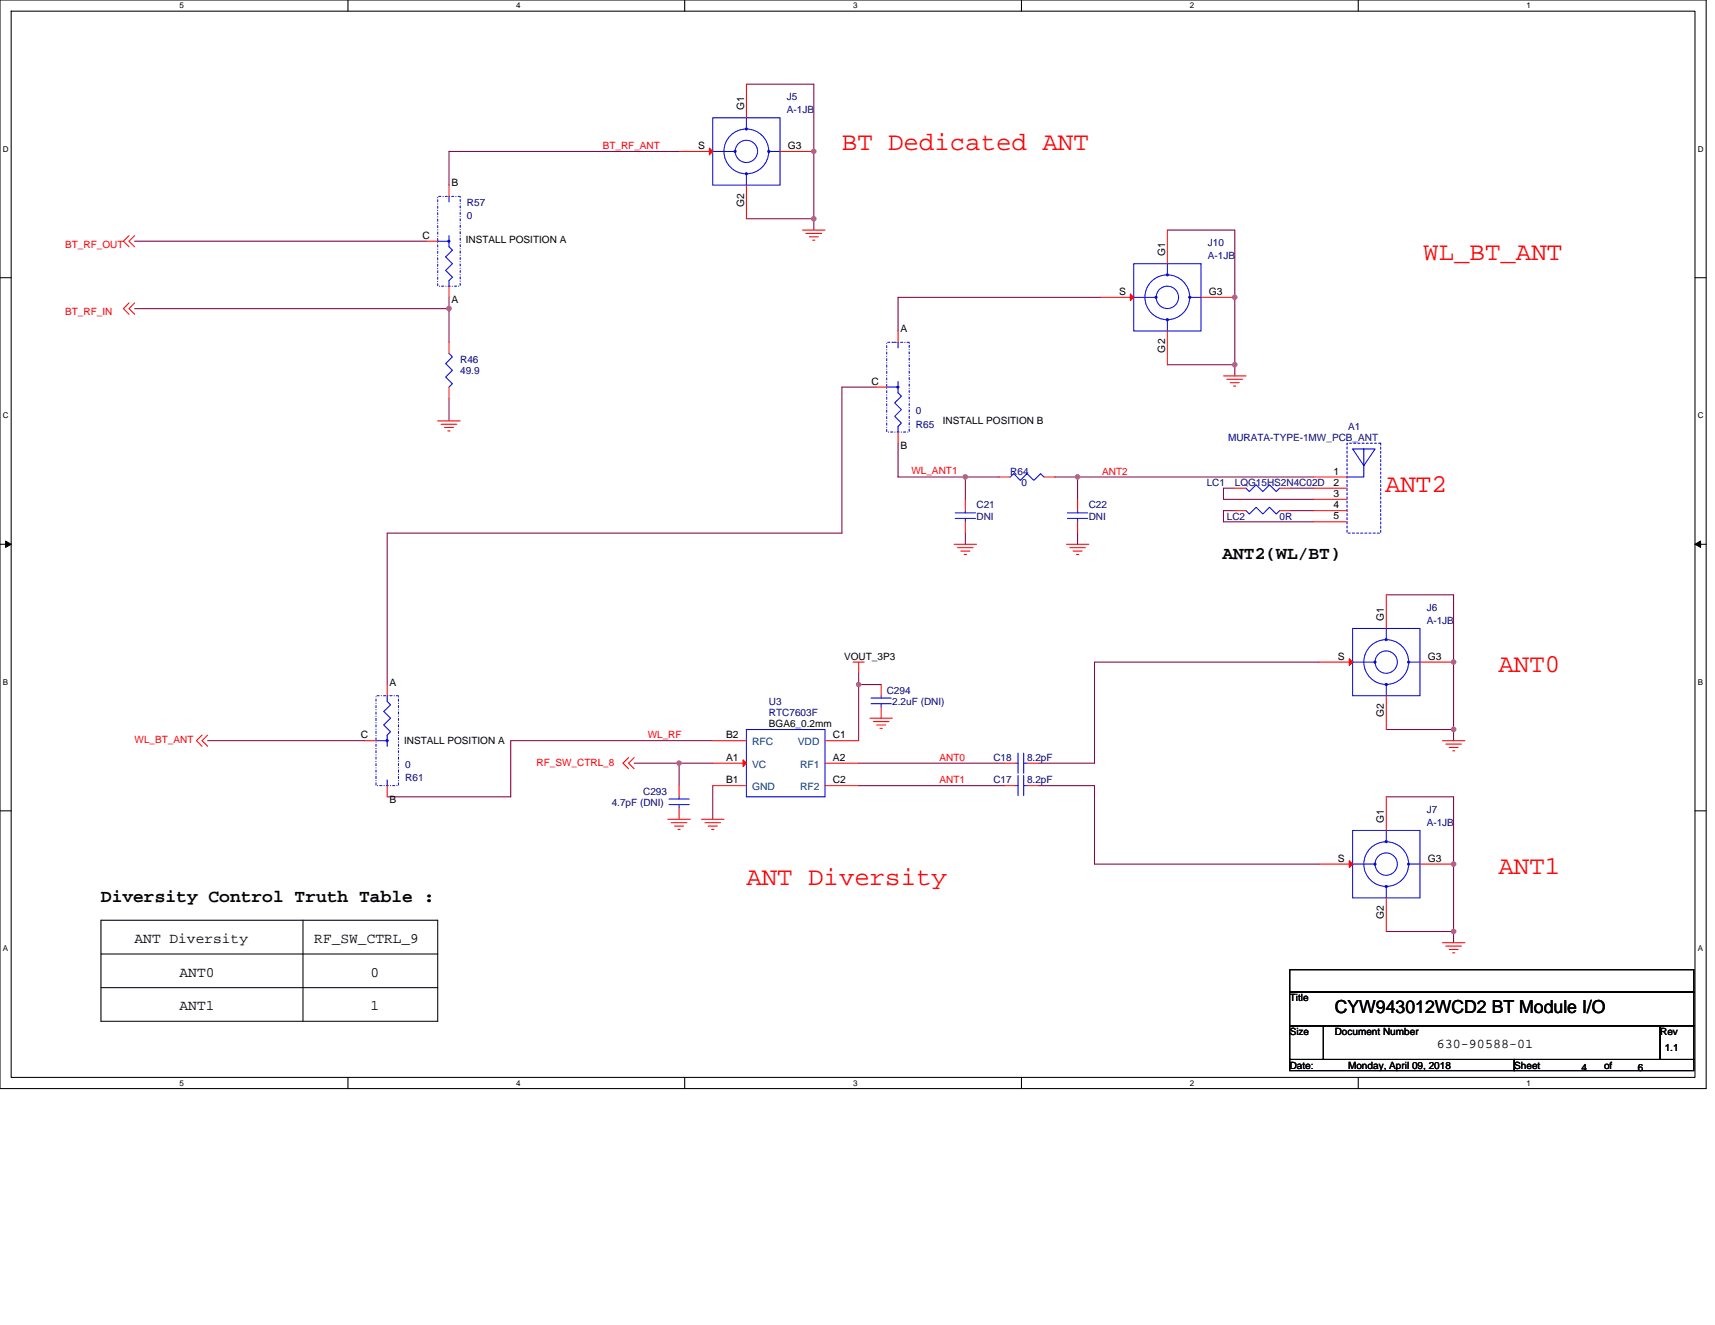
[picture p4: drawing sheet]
<svg xmlns="http://www.w3.org/2000/svg" width="279mm" height="216mm" viewBox="0 0 279 216" stroke-linecap="round" stroke-linejoin="round" font-family="sans-serif">
<path d="M0 0h278v177.4h-278zM1.8 1.8h274.3v173.8h-274.3z" fill="none" stroke="#000" stroke-width=".17"/>
<g fill="#fff">
<path d="M29.3 .2h.7v1.5h-.7z"/>
<path d="M29.3 175.7h.7v1.5h-.7z"/>
</g>
<path d="M56.7 0v1.8M56.7 175.6v1.8" fill="none" stroke="#000" stroke-width=".17"/>
<g fill="#fff">
<path d="M84.1 .2h.7v1.5h-.7z"/>
<path d="M84.1 175.7h.7v1.5h-.7z"/>
</g>
<path d="M111.5 0v1.8M111.5 175.6v1.8" fill="none" stroke="#000" stroke-width=".17"/>
<g fill="#fff">
<path d="M139 .2h.7v1.5h-.7z"/>
<path d="M139 175.7h.7v1.5h-.7z"/>
</g>
<path d="M166.4 0v1.8M166.4 175.6v1.8" fill="none" stroke="#000" stroke-width=".17"/>
<g fill="#fff">
<path d="M193.8 .2h.8v1.5h-.8z"/>
<path d="M193.8 175.7h.8v1.5h-.8z"/>
</g>
<path d="M221.3 0v1.8M221.3 175.6v1.8" fill="none" stroke="#000" stroke-width=".17"/>
<g fill="#fff">
<path d="M248.7 .2h.7v1.5h-.7z"/>
<path d="M248.7 175.7h.7v1.5h-.7z"/>
<path d="M.5 23.5h.9v1.5h-.9z"/>
<path d="M276.6 23.5h1v1.5h-1z"/>
<path d="M.5 67h.9v1.4h-.9z"/>
<path d="M276.6 67h1v1.4h-1z"/>
</g>
<path d="M0 45.3h1.8M276.1 45.3h1.9" fill="none" stroke="#000" stroke-width=".17"/>
<g fill="#fff">
<path d="M.5 110.4h.8v1.5h-.8z"/>
<path d="M276.6 110.4h.9v1.5h-.9z"/>
</g>
<path d="M0 88.7h1.8M276.1 88.7h1.9" fill="none" stroke="#000" stroke-width=".17"/>
<path d="M.9 88.2l.9 .5-.9 .5zM276.1 88.7l1-.5v1z" fill="#000" stroke="#000" stroke-width=".16"/>
<g fill="#fff">
<path d="M.5 153.8h.8v1.5h-.8z"/>
<path d="M276.6 153.8h.9v1.5h-.9z"/>
</g>
<g fill="none" stroke="#000" stroke-width=".17">
<path d="M0 132.1h1.8M276.1 132.1h1.9M16.4 149.9h54.9v16.5h-54.9zM16.4 155.4h54.9M49.4 149.9v16.5M210.1 158h65.8v3.6h-65.8zM16.4 160.9h54.9M210.1 161.6h65.8v5.6h-65.8zM210.1 167.2h5.5v5.4h-5.5zM210.1 172.6h36.6v1.9h-36.6zM215.6 167.2h54.9v5.4h-54.9zM246.7 172.6h29.2v1.9h-29.2z"/>
<path d="M270.5 167.2h5.4v5.4h-5.4z"/>
</g>
<g fill="none" stroke="#800040" stroke-width=".17">
<path d="M121.6 13.7h11v21.9M21.9 39.3h47.6M110.6 24.7h-37.4v5.5M121.6 35.6h11M132.6 35.6v1.9M190.2 37.5h11v21.9M21.9 50.3h51.3M73.2 48.5v1.8M73.2 50.3v5.5M179.2 48.5h-32.9v5.4M190.2 59.4h11M201.2 59.4v1.9"/>
<path d="M73.2 64.9v3.7M142.6 63.1h-5.4v23.8h-74.1v24.6M146.3 72.2v5.5h11M157.3 77.7v3.7M157.3 77.7h5.5M171.9 77.7h3.7M201.2 79.5h-1.9v1.9h14.7M210.3 79.5h3.7M214 77.7h-38.4v3.7M157.3 86.9v1.8M175.6 86.9v1.8M201.2 83.2h-1.9v1.8h14.7"/>
<path d="M210.3 83.2h3.7M225.8 96.9h11v22M139.9 109.7v1.8M139.9 111.5v9.2M139.9 111.5h3.7M214.9 107.9h-36.6v16.5h-9.1M225.8 118.9h11M236.8 118.9v1.8M33.8 120.7h25.6M103.3 124.4h7.3M110.6 124.4v3.6M110.6 124.4h5.5"/>
<path d="M116.1 128v5.5M116.1 120.7h-32.9v9.1h-20.1M139.9 124.4h23.8M139.9 128h23.8M169.2 128h9.1v12.8h36.6M225.8 129.8h11v22M225.8 151.8h11M236.8 151.8v1.8"/>
</g>
<g fill="#f0f" stroke="#f0f" stroke-width=".17">
<circle cx="132.6" cy="24.7" r=".36"/>
<circle cx="132.6" cy="35.6" r=".36"/>
<circle cx="236.8" cy="118.8" r=".36"/>
<circle cx="236.8" cy="107.9" r=".36"/>
<circle cx="139.9" cy="111.5" r=".35"/>
<circle cx="236.8" cy="151.8" r=".36"/>
<circle cx="236.8" cy="140.8" r=".36"/>
<circle cx="110.6" cy="124.3" r=".35"/>
<circle cx="73.1" cy="50.3" r=".36"/>
<circle cx="175.5" cy="77.7" r=".36"/>
<circle cx="157.2" cy="77.7" r=".36"/>
<circle cx="201.1" cy="59.4" r=".36"/>
<circle cx="201.2" cy="48.4" r=".36"/>
</g>
<g fill="none" stroke="#f00" stroke-width=".17">
<path d="M121.6 13.7v5.5M21 38.4l-.9 .9 .9 .9M21.9 38.4l-.9 .9 .9 .9M69.5 39.3h1.8M73.2 30.2v1.8M110.6 24.7h5.5M121.6 30.2v5.4M127.1 24.7h5.5M130.7 37.5h3.7M131.3 38h2.6M131.8 38.6h1.5M132.4 39.1h.4"/>
<path d="M190.2 37.5v5.5M21 49.4l-.9 .9 .9 .9M21.9 49.4l-.9 .9 .9 .9M73.2 46.6v1.9M73.2 55.8v1.8M146.3 53.9v1.9M179.2 48.5h5.5M190.2 53.9v5.5M195.7 48.5h5.5M71.3 68.6h3.7M71.9 69.1h2.5M72.4 69.7h1.5"/>
<path d="M73 70.2h.3M73.2 63.1v1.8M142.6 63.1h1.9M146.3 70.4v1.8M162.8 77.7h1.8M170.1 77.7h1.8M199.3 61.3h3.7M199.9 61.8h2.5M200.4 62.4h1.5M201 62.9h.3M201.2 79.5h1.8M208.5 79.5h1.8"/>
<path d="M214 77.7h5.5M214 79.5h5.5M155.4 88.7h3.7M156 89.2h2.5M156.5 89.8h1.5M157.1 90.3h.4M157.3 81.4v1.8M157.3 85v1.9M173.7 88.7h3.7M174.3 89.2h2.5M174.8 89.8h1.5M175.4 90.3h.3"/>
<path d="M175.6 81.4v1.8M175.6 85v1.9M201.2 83.2h1.8M208.5 83.2h1.8M214 81.4h5.5M214 83.2h5.5M214 85h5.5M225.8 96.9v5.5M32.9 119.8l-.9 .9 .9 .9M33.8 119.8l-.9 .9 .9 .9M63.1 111.5v1.9M139 107.9h1.8"/>
<path d="M139.9 107.9v1.8M141.7 117h3.7M142.3 117.6h2.5M142.8 118.1h1.5M143.4 118.7h.3M143.6 111.5v1.9M143.6 115.2v1.8M214.9 107.9h5.5M225.8 113.4v5.5M231.3 107.9h5.5M59.4 120.7h1.9M63.1 128v1.8"/>
<path d="M102.4 123.4l-.9 1 .9 .9M103.3 123.4l-.9 1 .9 .9M108.8 133.5h3.7M109.3 134h2.6M109.9 134.6h1.5M110.4 135.1h.4M110.6 128v1.8M110.6 131.7v1.8M114.3 133.5h3.6M114.9 134h2.5M115.4 134.6h1.5M115.9 135.1h.4"/>
<path d="M116.1 124.4h5.5M116.1 120.7h5.5M116.1 128h5.5M134.4 128h5.5M134.4 124.4h5.5M134.4 120.7h5.5M163.7 124.4h1.8M163.7 128h1.8M167.3 124.4h1.9M167.3 128h1.9M225.8 129.8v5.5M235 120.7h3.7"/>
<path d="M235.5 121.2h2.6M236.1 121.8h1.5M236.6 122.3h.4M214.9 140.8h5.5M225.8 146.3v5.5M231.3 140.8h5.5M235 153.6h3.7M235.5 154.2h2.6M236.1 154.7h1.5M236.6 155.3h.4"/>
</g>
<g fill="none" stroke="#00f" stroke-width=".17">
<path d="M116.1 19.2h11v11h-11zM121.6 19.2v1.8M71.3 39.3h1.9M73.2 38.4v1.8l.5 .6-1.1 1.1 1.1 1.1-1.1 1.1 1.1 1.1-.5 .5v.9M73.2 32v.9M116.1 24.7h3.7M121.6 28.3v1.9M125.3 24.7h1.8M73.2 57.6l.5 .5-1.1 1.1 1.1 1.1-1.1 1.1 1.1 1.1-.5 .6M145.4 55.8h.2M146.3 55.8v.9M184.7 43h11v10.9h-11z"/>
<path d="M184.7 48.5h3.7M190.2 52.1v1.8M190.2 43v1.8M193.8 48.5h1.9M144.5 63.1h1.8M146.3 62.2v1.8l.6 .6-1.1 1 1.1 1.1-1.1 1.1 1.1 1.1-.6 .6v.9M164.6 77.7l.5-.5 1.1 1.1 1.1-1.1 1.1 1.1 1.1-1.1 .6 .5M203 79.5l.5 .6 1.1-1.1 1.1 1.1 1.1-1.1 1.1 1.1 .6-.6M222.2 73.2v2.7l-1.8-2.7h3.6l-1.8 2.7v1.8h-2.7M155.6 84.5h3.3M155.6 83.6h3.3M157.3 83.2v.4"/>
<path d="M157.3 84.5v.5M173.9 84.5h3.3M173.9 83.6h3.3M175.6 83.2v.4M175.6 84.5v.5M203 83.2l.5 .6 1.1-1.1 1.1 1.1 1.1-1.1 1.1 1.1 .6-.6M63.1 113.4v.9l.5 .6-1.1 1 1.1 1.1-1.1 1.1 1.1 1.1-.5 .6v1.8M121.6 118.9h12.8v10.9h-12.8zM141.9 114.7h3.3M141.9 113.7h3.3M143.6 113.4v.3M143.6 114.7v.5"/>
<path d="M220.4 102.4h10.9v11h-10.9zM220.4 107.9h3.6M225.8 111.5v1.9M225.8 102.4v1.8M229.5 107.9h1.8M61.3 120.7h1.8M63.1 127.1v.9M109 131.1h3.3M109 130.2h3.3M110.6 129.8v.4M110.6 131.1v.6M165.5 124.4h.4"/>
<path d="M165.5 128h.4M165.9 122.7v3.3M165.9 126.4v3.2M166.8 122.7v3.3M166.8 126.4v3.2M166.8 124.4h.5M166.8 128h.5M220.4 135.3h10.9v11h-10.9zM225.8 135.3v1.9M220.4 140.8h3.6M225.8 144.5v1.8M229.5 140.8h1.8"/>
<circle cx="121.6" cy="24.7" r="3.7"/>
<circle cx="121.6" cy="24.7" r="1.82"/>
<circle cx="190.2" cy="48.4" r="3.7"/>
<circle cx="190.2" cy="48.4" r="1.82"/>
<circle cx="225.8" cy="107.9" r="1.82"/>
<circle cx="225.8" cy="107.9" r="3.7"/>
<circle cx="225.8" cy="140.8" r="1.82"/>
<circle cx="225.8" cy="140.8" r="3.6"/>
</g>
<g fill="#00f" stroke="#00f" stroke-width=".17">
<path d="M225.7 144.3h.3v.3h-.3z" fill-rule="evenodd"/>
<path d="M225.7 137h.3v.3h-.3z" fill-rule="evenodd"/>
<path d="M119.6 24.5h.3v.3h-.3z" fill-rule="evenodd"/>
<path d="M125.1 24.5h.3v.3h-.3z" fill-rule="evenodd"/>
<path d="M225.7 111.4h.3v.3h-.3z" fill-rule="evenodd"/>
<path d="M225.7 104.1h.3v.2h-.3z" fill-rule="evenodd"/>
<path d="M190.1 52h.2v.2h-.2z" fill-rule="evenodd"/>
<path d="M193.7 48.3h.3v.3h-.3z" fill-rule="evenodd"/>
<path d="M63 120.5h.2v.3h-.2z" fill-rule="evenodd"/>
<circle cx="224" cy="140.8" r=".17"/>
<circle cx="229.5" cy="140.8" r=".17"/>
<circle cx="121.6" cy="28.3" r=".17"/>
<circle cx="121.6" cy="21" r=".17"/>
<circle cx="146.3" cy="63.1" r=".17"/>
<circle cx="73.1" cy="39.3" r=".17"/>
<circle cx="224" cy="107.9" r=".17"/>
<circle cx="229.5" cy="107.9" r=".17"/>
<circle cx="190.2" cy="44.8" r=".17"/>
<circle cx="188.3" cy="48.5" r=".17"/>
</g>
<g fill="#f00" stroke="#f00" stroke-width=".17">
<path d="M219.8 140.3l.6 .5-.6 .6z"/>
<path d="M115.6 24.1l.5 .6-.5 .5z"/>
<path d="M121.1 123.8l.5 .6-.5 .5z"/>
<path d="M219.8 107.3l.6 .6-.6 .5z"/>
<path d="M184.1 47.9l.6 .6-.6 .5z"/>
</g>
<path d="M219.5 72.2h5.4v14.7h-5.4z" fill="none" stroke="#00f" stroke-width=".17" stroke-dasharray=".3 .3"/>
<path d="M71.3 32h3.7v14.6h-3.7zM144.5 55.8h3.6v14.6h-3.6zM61.3 113.4h3.6v14.6h-3.6z" fill="none" stroke="#00f" stroke-width=".17" stroke-dasharray=".3 .3 0 .3"/>
<g font-size="4.2" fill="#f00">
<text x="137.2" y="24.4">BT Dedicated ANT</text>
<text x="231.9" y="42.3">WL_BT_ANT</text>
<text x="225.7" y="80.2">ANT2</text>
<text x="244.1" y="109.4">ANT0</text>
<text x="244.1" y="142.3">ANT1</text>
<text x="121.6" y="144.2">ANT Diversity</text>
</g>
<g font-size="2.9">
<text x="199.2" y="91.2">ANT2(WL/BT)</text>
<text x="16.4" y="146.9">Diversity Control Truth Table :</text>
<text x="217.4" y="165">CYW943012WCD2 BT Module I/O</text>
</g>
<g font-size="2.4">
<text x="21.9" y="153.6">ANT Diversity</text>
<text x="51.2" y="153.6">RF_SW_CTRL_9</text>
<text x="29.3" y="159.1">ANT0</text>
<text x="60.3" y="159.1">0</text>
<text x="29.3" y="164.6">ANT1</text>
<text x="60.3" y="164.6">1</text>
</g>
<text font-size="2.2" x="234.1" y="170.7">630-90588-01</text>
<g font-size="1.7">
<text x="121.2" y="17.9" transform="rotate(-90 121.2 17.9)">G1</text>
<text x="113.7" y="24.3">S</text>
<text x="128.4" y="24.3">G3</text>
<text x="73.5" y="30.4">B</text>
<text x="121.2" y="33.7" transform="rotate(-90 121.2 33.7)">G2</text>
<text x="68.8" y="38.9">C</text>
<text x="189.8" y="41.7" transform="rotate(-90 189.8 41.7)">G1</text>
<text x="73.5" y="49.4">A</text>
<text x="182.3" y="48.1">S</text>
<text x="196.9" y="48.1">G3</text>
<text x="146.7" y="54.1">A</text>
<text x="189.8" y="57.4" transform="rotate(-90 189.8 57.4)">G2</text>
<text x="142" y="62.7">C</text>
<text x="146.7" y="73.2">B</text>
<text x="217.3" y="77.3">1</text>
<text x="217.3" y="79.2">2</text>
<text x="217.3" y="81">3</text>
<text x="217.3" y="82.8">4</text>
<text x="217.3" y="84.6">5</text>
<text x="225.5" y="101.1" transform="rotate(-90 225.5 101.1)">G1</text>
<text x="218" y="107.5">S</text>
<text x="232.6" y="107.5">G3</text>
<text x="63.5" y="111.7">A</text>
<text x="225.5" y="116.9" transform="rotate(-90 225.5 116.9)">G2</text>
<text x="58.8" y="120.3">C</text>
<text x="118.3" y="124">A1</text>
<text x="118.3" y="120.3">B2</text>
<text x="135.7" y="124">A2</text>
<text x="135.7" y="120.3">C1</text>
<text x="63.5" y="130.8">B</text>
<text x="118.3" y="127.6">B1</text>
<text x="135.7" y="127.6">C2</text>
<text x="225.5" y="134" transform="rotate(-90 225.5 134)">G1</text>
<text x="218" y="140.4">S</text>
<text x="232.6" y="140.4">G3</text>
<text x="225.5" y="149.8" transform="rotate(-90 225.5 149.8)">G2</text>
</g>
<g font-size="1.7" fill="#004080">
<text x="122.5" y="125.1">VC</text>
<text x="122.5" y="121.4">RFC</text>
<text x="130" y="121.4">VDD</text>
<text x="130.3" y="125.1">RF1</text>
<text x="122.5" y="128.8">GND</text>
<text x="130.3" y="128.8">RF2</text>
</g>
<g font-size="1.6" fill="#000080">
<text x="128.2" y="16.3">J5</text>
<text x="128.2" y="18.5">A-1JB</text>
<text x="76.1" y="33.5">R57</text>
<text x="76.1" y="35.7">0</text>
<text x="196.8" y="40.1">J10</text>
<text x="196.8" y="42.2">A-1JB</text>
<text x="75" y="59.1">R46</text>
<text x="75" y="60.9">49.9</text>
<text x="149.2" y="69.7">R65</text>
<text x="149.2" y="67.5">0</text>
<text x="200.1" y="71.9">MURATA-TYPE-1MW_PCB_ANT</text>
<text x="219.6" y="70.1">A1</text>
<text x="164.6" y="77.4">R64</text>
<text x="159.1" y="82.8">C21</text>
<text x="166.4" y="79.2">0</text>
<text x="177.4" y="82.8">C22</text>
<text x="196.6" y="79.2">LC1</text>
<text x="201.2" y="79.2">LQG15HS2N4C02D</text>
<text x="159.1" y="84.7">DNI</text>
<text x="177.4" y="84.7">DNI</text>
<text x="199.9" y="84.7">LC2</text>
<text x="208.5" y="84.7">0R</text>
<text x="232.4" y="99.5">J6</text>
<text x="232.4" y="101.7">A-1JB</text>
<text x="144.5" y="113">C294</text>
<text x="125.3" y="116.7">RTC7603F</text>
<text x="125.3" y="114.9">U3</text>
<text x="145.4" y="114.9">2.2uF (DNI)</text>
<text x="66" y="125.1">0</text>
<text x="161.8" y="124">C18</text>
<text x="167.3" y="124">8.2pF</text>
<text x="66" y="127.3">R61</text>
<text x="99.7" y="131.3">4.7pF (DNI)</text>
<text x="104.8" y="129.5">C293</text>
<text x="161.8" y="127.7">C17</text>
<text x="167.3" y="127.7">8.2pF</text>
<text x="232.4" y="132.4">J7</text>
<text x="232.4" y="134.6">A-1JB</text>
</g>
<g font-size="1.6" fill="#f00">
<text x="98.2" y="24.2">BT_RF_ANT</text>
<text x="10.6" y="40.4">BT_RF_OUT</text>
<text x="10.6" y="51.4">BT_RF_IN</text>
<text x="148.5" y="77.3">WL_ANT1</text>
<text x="179.6" y="77.4">ANT2</text>
<text x="21.9" y="121.1">WL_BT_ANT</text>
<text x="87.4" y="124.7">RF_SW_CTRL_8</text>
<text x="105.5" y="120.2">WL_RF</text>
<text x="153.1" y="124">ANT0</text>
<text x="153.1" y="127.7">ANT1</text>
</g>
<g font-size="1.6">
<text x="75.9" y="39.5">INSTALL POSITION A</text>
<text x="153.6" y="69.1">INSTALL POSITION B</text>
<text x="137.5" y="107.5">VOUT_3P3</text>
<text x="125.3" y="118.5">BGA6_0.2mm</text>
<text x="65.8" y="121.3">INSTALL POSITION A</text>
<text x="210.1" y="163.1">Title</text>
<text x="210.1" y="168.6">Size</text>
<text x="217.4" y="168.6">Document Number</text>
<text x="270.5" y="168.6">Rev</text>
<text x="271.2" y="171.2">1.1</text>
<text x="210.1" y="174.1">Date:</text>
<text x="219.6" y="174.1">Monday, April 09, 2018</text>
<text x="246.7" y="174.1">Sheet</text>
<text x="257.7" y="174.5">4</text>
<text x="261.3" y="174.1">of</text>
<text x="266.8" y="174.5">6</text>
</g>
<g font-size="1.3">
<text x="29.3" y="1.4">5</text>
<text x="84.1" y="1.4">4</text>
<text x="139" y="1.4">3</text>
<text x="193.8" y="1.4">2</text>
<text x="248.7" y="1.4">1</text>
<text x=".5" y="24.7">D</text>
<text x="276.6" y="24.7">D</text>
<text x=".5" y="68.2">C</text>
<text x="276.6" y="68.2">C</text>
<text x=".5" y="111.6">B</text>
<text x="276.6" y="111.6">B</text>
<text x=".5" y="155">A</text>
<text x="276.6" y="155">A</text>
<text x="29.3" y="176.9">5</text>
<text x="84.1" y="176.9">4</text>
<text x="139" y="176.9">3</text>
<text x="193.8" y="176.9">2</text>
<text x="248.7" y="176.9">1</text>
</g>
</svg>
